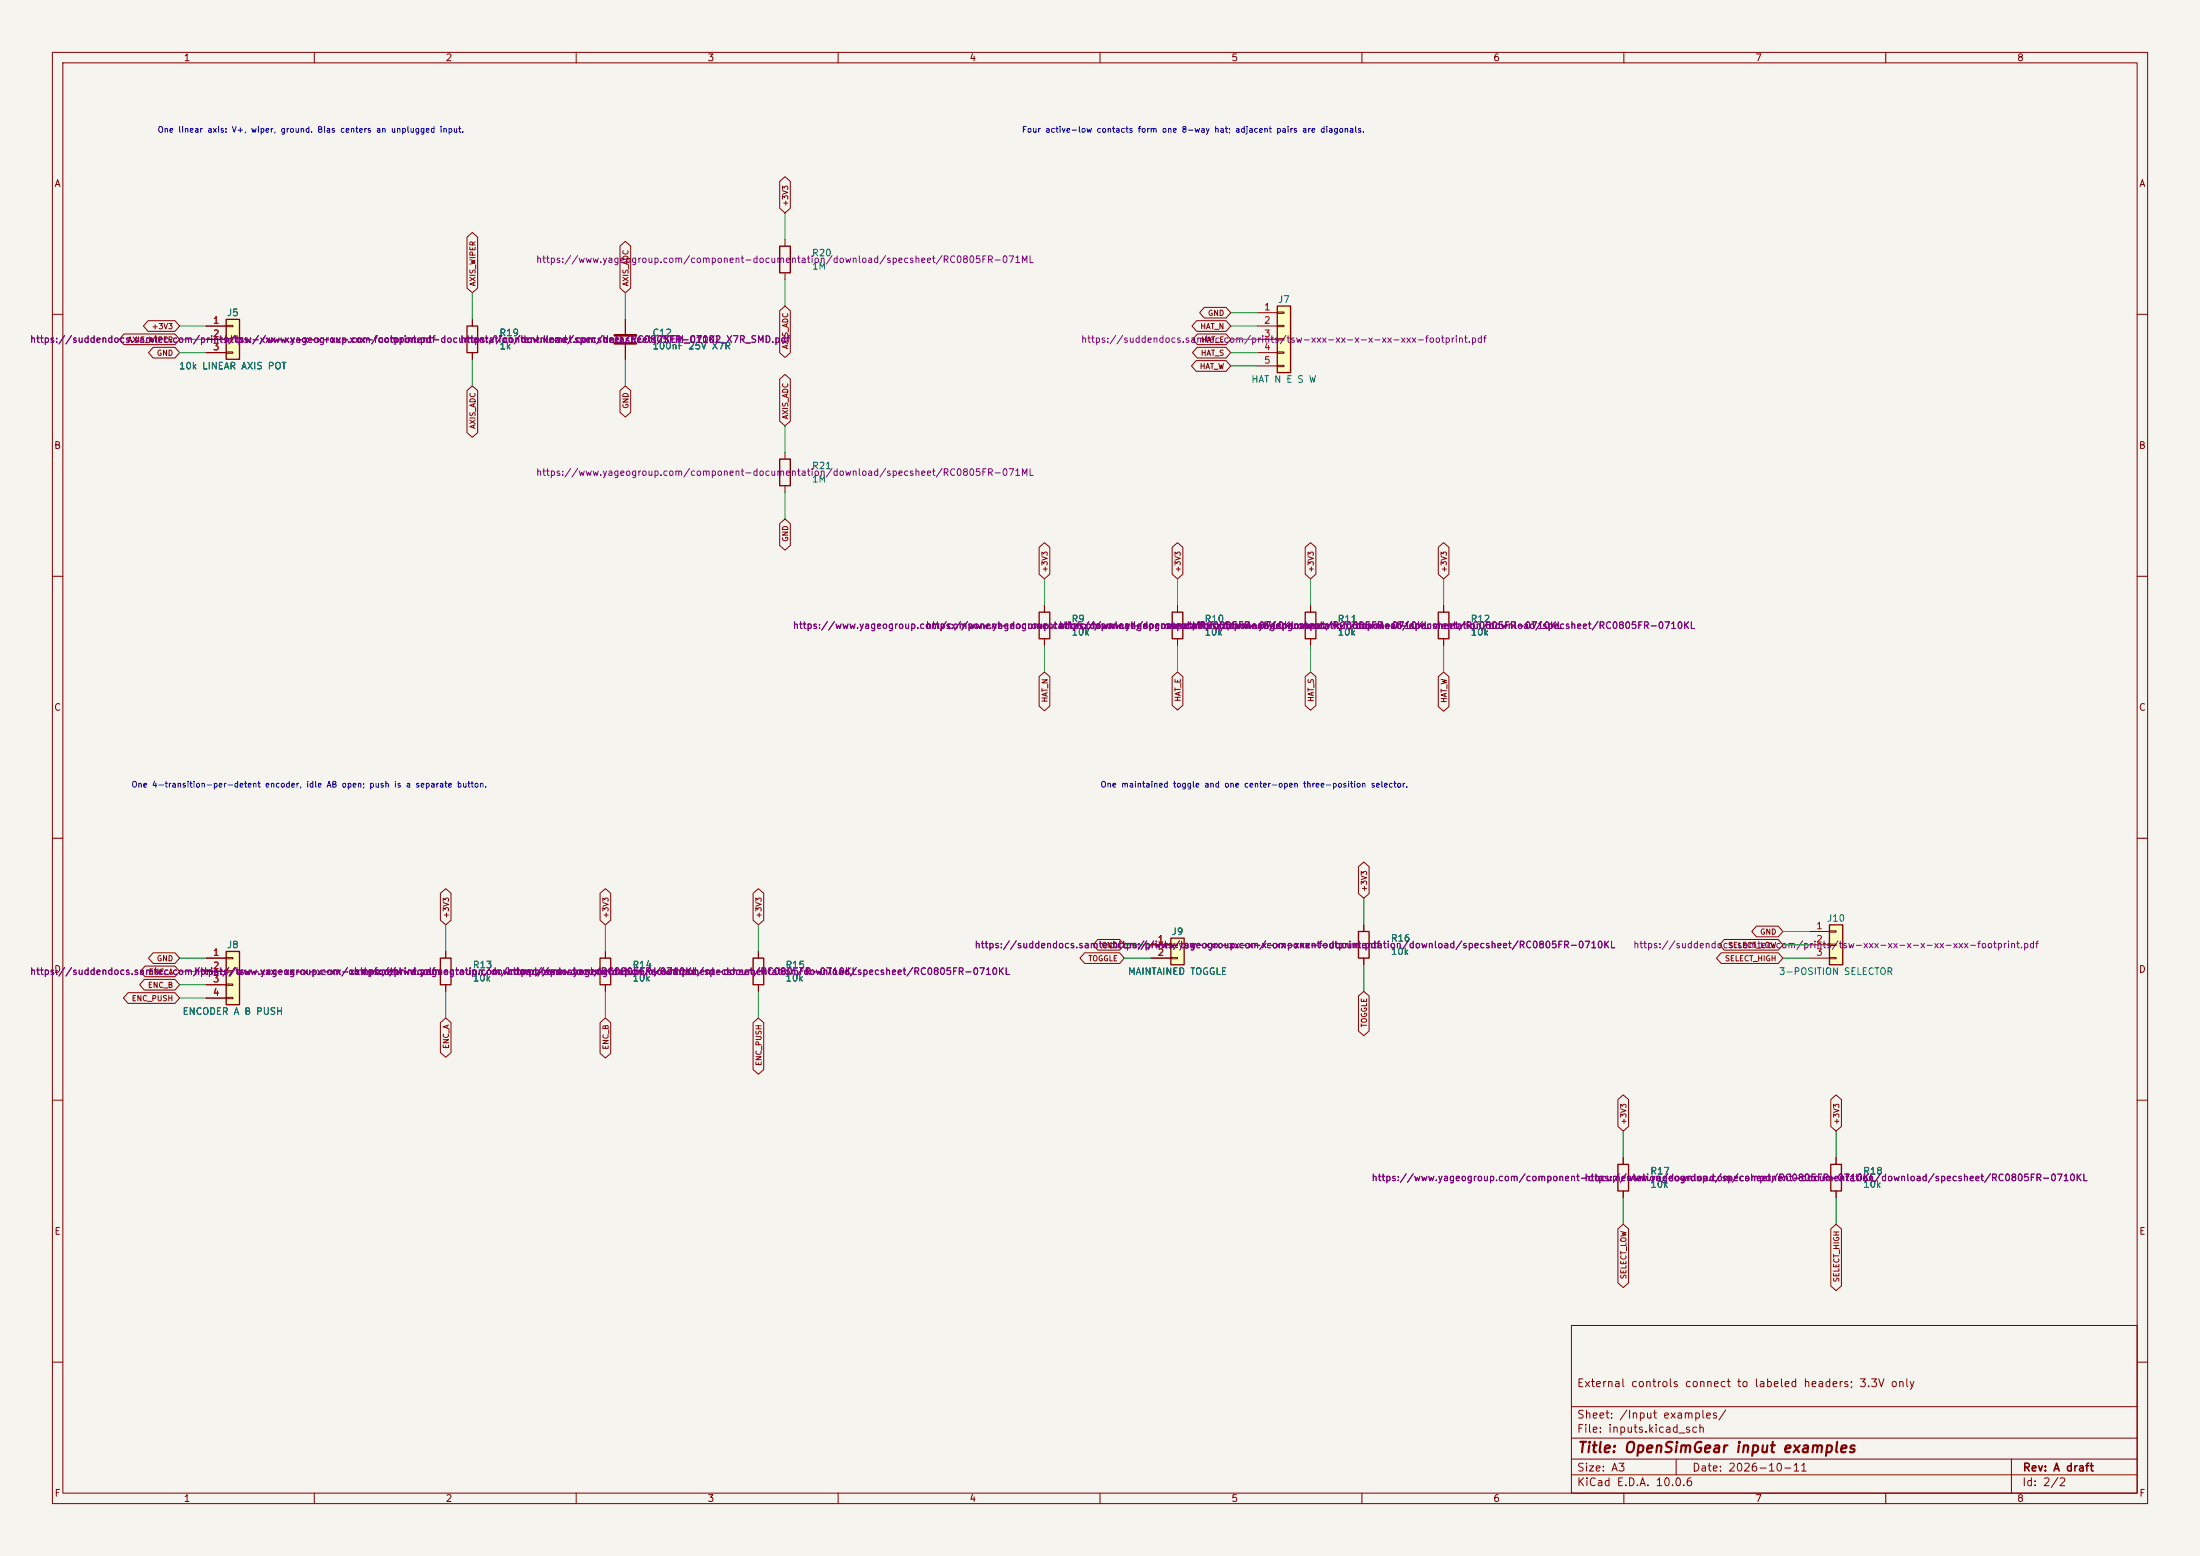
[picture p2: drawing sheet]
<svg xmlns="http://www.w3.org/2000/svg" width="420mm" height="297mm" viewBox="0 0 420 297" stroke-linecap="round" stroke-linejoin="round" font-family="sans-serif">
<path d="M0 0h420v297h-420z" fill="#f5f4ef" stroke="#f5f4ef" stroke-width=".19"/>
<g fill="none" stroke="#840000" stroke-width=".19">
<path d="M10 10h400v277h-400zM12 12h396v273h-396zM60 10v2M110 10v2M160 10v2M210 10v2M260 10v2M310 10v2M360 10v2M10 60h2M119.4 61v2.8M119.4 65.8v2.8"/>
<path d="M408 60h2M10 110h2M408 110h2M10 160h2M408 160h2M10 210h2M408 210h2M350.5 221v1.2M350.5 227.3v1.3M300 253h108v32h-108zM10 260h2M300 278.5h108"/>
<path d="M300 274.5h108M300 268.5h108M320 278.5v3M384 278.5v6.5M408 260h2M60 285v2M110 285v2M160 285v2M210 285v2M260 285v2M300 281.5h108M310 285v2"/>
<path d="M360 285v2"/>
</g>
<path d="M117.3 64h4.1M117.3 65.5h4.1" fill="none" stroke="#840000" stroke-width=".51"/>
<path d="M349.5 222.2h2v5.1h-2z" fill="none" stroke="#840000" stroke-width=".25"/>
<path d="M349.2 176.5h2.6v7.7h-2.6z" fill="#ffffc2"/>
<path d="M259.3 177.8h2.1v5.1h-2.1zM349.2 176.5h2.6v7.7h-2.6z" fill="none" stroke="#840000" stroke-width=".25"/>
<path d="M260.3 176.5v1.3M345.4 177.8h3.8M349.2 177.7h1.3v.2h-1.3zM260.3 182.9v1.3M345.4 180.3h3.8M345.4 182.9h3.8M349.2 180.2h1.3v.3h-1.3zM349.2 182.8h1.3v.2h-1.3z" fill="none" stroke="#840000" stroke-width=".19"/>
<path d="M223.5 179.1h2.6v5.1h-2.6z" fill="#ffffc2"/>
<path d="M223.5 179.1h2.6v5.1h-2.6z" fill="none" stroke="#840000" stroke-width=".25"/>
<path d="M219.7 180.3h3.8M219.7 182.9h3.8M223.5 180.2h1.3v.3h-1.3zM223.5 182.8h1.3v.2h-1.3z" fill="none" stroke="#840000" stroke-width=".19"/>
<path d="M43.2 61h2.5v7.6h-2.5z" fill="#ffffc2"/>
<path d="M43.2 61h2.5v7.6h-2.5zM249.2 116.8h2v5.1h-2zM274.6 116.8h2v5.1h-2zM114.6 182.9h2v5.1h-2zM143.8 182.9h2v5.1h-2z" fill="none" stroke="#840000" stroke-width=".25"/>
<g fill="none" stroke="#840000" stroke-width=".19">
<path d="M39.4 62.2h3.8M39.4 64.8h3.8M39.4 67.3h3.8M43.2 62.1h1.2v.3h-1.2zM43.2 64.6h1.2v.3h-1.2zM43.2 67.2h1.2v.2h-1.2zM250.2 115.6v1.2M275.6 115.6v1.2M250.2 121.9v1.3M275.6 121.9v1.3M115.6 181.6v1.3M115.6 188v1.2"/>
<path d="M144.8 181.6v1.3M144.8 188v1.2"/>
</g>
<path d="M43.2 181.6h2.5v10.2h-2.5z" fill="#ffffc2"/>
<path d="M89.2 62.2h2v5.1h-2zM198.4 116.8h2v5.1h-2zM223.8 116.8h2v5.1h-2zM43.2 181.6h2.5v10.2h-2.5zM84.1 182.9h2v5.1h-2zM308.9 222.2h2v5.1h-2z" fill="none" stroke="#840000" stroke-width=".25"/>
<g fill="none" stroke="#840000" stroke-width=".19">
<path d="M90.2 61v1.2M90.2 67.3v1.3M199.4 115.6v1.2M224.8 115.6v1.2M199.4 121.9v1.3M224.8 121.9v1.3M39.4 182.9h3.8M39.4 185.4h3.8M39.4 188h3.8M39.4 190.5h3.8M43.2 182.8h1.2v.2h-1.2zM43.2 185.3h1.2v.2h-1.2z"/>
<path d="M43.2 187.8h1.2v.3h-1.2zM43.2 190.4h1.2v.2h-1.2zM85.1 181.6v1.3M85.1 188v1.2M309.9 221v1.2M309.9 227.3v1.3"/>
</g>
<path d="M243.8 58.4h2.6v12.7h-2.6z" fill="#ffffc2"/>
<path d="M148.8 47h2.1v5.1h-2.1zM243.8 58.4h2.6v12.7h-2.6zM148.8 87.6h2.1v5.1h-2.1z" fill="none" stroke="#840000" stroke-width=".25"/>
<g fill="none" stroke="#840000" stroke-width=".19">
<path d="M148.8 34.6l1.1-.9 1 .9v5.2l-1 .8-1.1-.8zM89.2 45.3l1-.9 1 .9v9.7l-1 .9-1-.9zM118.4 47l1-.9 1 .9v8l-1 .9-1-.9zM148.8 59.3l1.1-.9 1 .9v8l-1 .9-1.1-.9zM149.9 45.7v1.3M149.9 52.1v1.2M229.9 58.7h4.2l.8 1-.8 1h-4.2l-.9-1zM240 59.7h3.8M243.8 59.6h1.3v.2h-1.3zM23.7 63.8h9.7l.9 1-.9 1h-9.7l-.9-1zM28.3 61.2h5.1l.9 1-.9 1h-5.1l-.9-1zM29.2 66.3h4.2l.9 1-.9 1h-4.2l-.9-1z"/>
<path d="M39.4 62.2h3.8M39.4 64.8h3.8M39.4 67.3h3.8M89.2 74.5l1-.8 1 .8v8.1l-1 .9-1-.9zM90.2 61v1.2M90.2 67.3v1.3M118.4 74.5l1-.8 1 .8v4.2l-1 .9-1-.9zM119.4 61v2.8M119.4 65.8v2.8M148.8 72.4l1.1-.9 1 .9v8l-1 .9-1.1-.9zM228.3 68.8h5.8l.8 1.1-.8 1h-5.8l-.8-1zM228.4 61.2h5.7l.8 1-.8 1h-5.7l-.8-1z"/>
<path d="M228.5 66.3h5.6l.8 1-.8 1h-5.6l-.8-1zM228.6 63.8h5.5l.8 1-.8 1h-5.5l-.9-1zM240 62.2h3.8M240 64.8h3.8M240 67.3h3.8M240 69.9h3.8M243.8 62.1h1.3v.3h-1.3zM243.8 64.6h1.3v.3h-1.3zM243.8 67.2h1.3v.2h-1.3zM243.8 69.7h1.3v.3h-1.3zM148.8 99.9l1.1-.8 1 .8v4.2l-1 .9-1.1-.9zM149.9 86.4v1.2"/>
<path d="M149.9 92.7v1.3M198.4 104.5l1-.9 1 .9v5.1l-1 .9-1-.9zM199.4 115.6v1.2M223.8 104.5l1-.9 1 .9v5.1l-1 .9-1-.9zM224.8 115.6v1.2M249.2 104.5l1-.9 1 .9v5.1l-1 .9-1-.9zM250.2 115.6v1.2M274.6 104.5l1-.9 1 .9v5.1l-1 .9-1-.9zM275.6 115.6v1.2M198.4 129.2l1-.9 1 .9v5.6l-1 .9-1-.9zM199.4 121.9v1.3M223.8 129.2l1-.9 1 .9v5.4l-1 .9-1-.9z"/>
<path d="M224.8 121.9v1.3M249.2 129.2l1-.9 1 .9v5.5l-1 .9-1-.9zM250.2 121.9v1.3M274.6 129.2l1-.9 1 .9v5.7l-1 .9-1-.9zM275.6 121.9v1.3M84.1 170.5l1-.9 1 .9v5.1l-1 .9-1-.9zM114.6 170.5l1-.9 1 .9v5.1l-1 .9-1-.9zM143.8 170.5l1-.9 1 .9v5.1l-1 .9-1-.9zM209.6 179.3h4.1l.9 1-.9 1.1h-4.1l-.9-1.1zM259.3 165.4l1-.9 1.1 .9v5.2l-1.1 .9-1-.9zM260.3 176.5v1.3M329.2 179.3h10.3l.9 1-.9 1.1h-10.3l-.9-1.1z"/>
<path d="M335.3 176.8h4.2l.9 1-.9 1h-4.2l-.9-1zM24.4 189.5h9l.9 1-.9 1h-9l-.8-1zM27.5 186.9h5.9l.9 1.1-.9 1h-5.9l-.8-1zM27.7 184.4h5.7l.9 1-.9 1h-5.7l-.9-1zM29.2 181.9h4.2l.9 1-.9 1h-4.2l-.9-1zM39.4 182.9h3.8M39.4 185.4h3.8M39.4 188h3.8M39.4 190.5h3.8M84.1 195.2l1-.9 1 .9v5.7l-1 .9-1-.9zM85.1 181.6v1.3M85.1 188v1.2"/>
<path d="M114.6 195.2l1-.9 1 .9v5.9l-1 .8-1-.8zM115.6 181.6v1.3M115.6 188v1.2M143.8 195.2l1-.9 1 .9v9l-1 .8-1-.8zM144.8 181.6v1.3M144.8 188v1.2M207.1 181.9h6.6l.9 1-.9 1h-6.6l-.9-1zM219.7 182.9h3.8M219.7 180.3h3.8M259.3 190.1l1-.9 1.1 .9v6.7l-1.1 .9-1-.9zM260.3 182.9v1.3M328.6 181.9h10.9l.9 1-.9 1h-10.9l-.9-1z"/>
<path d="M308.9 209.9l1-.9 1 .9v5.1l-1 .9-1-.9zM349.5 209.9l1-.9 1 .9v5.1l-1 .9-1-.9zM308.9 234.6l1-.9 1 .9v10.3l-1 .9-1-.9zM309.9 221v1.2M309.9 227.3v1.3M349.5 234.6l1-.9 1 .9v10.9l-1 .8-1-.8zM350.5 221v1.2M350.5 227.3v1.3"/>
</g>
<g fill="none" stroke="#009600" stroke-width=".19">
<path d="M90.2 55.9v5.1M119.4 55.9v5.1M149.9 40.6v5.1M149.9 53.3v5.1M234.9 59.7h5.1M34.3 64.8h5.1M34.3 62.2h5.1M34.3 67.3h5.1M90.2 68.6v5.1M119.4 68.6v5.1M234.9 64.8h5.1M234.9 62.2h5.1"/>
<path d="M234.9 69.9h5.1M234.9 67.3h5.1M149.9 81.3v5.1M149.9 94v5.1M199.4 110.5v5.1M224.8 110.5v5.1M250.2 110.5v5.1M275.6 110.5v5.1M199.4 123.2v5.1M224.8 123.2v5.1M250.2 123.2v5.1M275.6 123.2v5.1"/>
<path d="M85.1 176.5v5.1M115.6 176.5v5.1M144.8 176.5v5.1M260.3 171.5v5M340.4 177.8h5M34.3 190.5h5.1M34.3 188h5.1M34.3 182.9h5.1M34.3 185.4h5.1M85.1 189.2v5.1M115.6 189.2v5.1M144.8 189.2v5.1"/>
<path d="M214.6 182.9h5.1M214.6 180.3h5.1M260.3 184.2v5M340.4 182.9h5M340.4 180.3h5M309.9 215.9v5.1M350.5 215.9v5.1M309.9 228.6v5.1M350.5 228.6v5.1"/>
</g>
<text font-size="2" fill="#840000" x="301" y="277.8">Title: OpenSimGear input examples</text>
<g font-size="1.5" fill="#840000">
<text x="300.9" y="265.1">External controls connect to labeled headers; 3.3V only</text>
<text x="300.9" y="273.8">File: inputs.kicad_sch</text>
<text x="300.9" y="271.1">Sheet: /Input examples/</text>
<text x="300.9" y="281.2">Size: A3</text>
<text x="322.9" y="281.2">Date: 2026-10-11</text>
<text x="386" y="281.2">Rev: A draft</text>
<text x="300.9" y="284">KiCad E.D.A. 10.0.6</text>
<text x="385.9" y="284">Id: 2/2</text>
</g>
<g font-size="1.3" fill="#840000">
<text x="35" y="12">1</text>
<text x="85" y="12">2</text>
<text x="135" y="12">3</text>
<text x="185" y="12">4</text>
<text x="235" y="12">5</text>
<text x="285" y="12">6</text>
<text x="335" y="12">7</text>
<text x="385" y="12">8</text>
<text x="10.3" y="36">A</text>
<text x="408.3" y="36">A</text>
<text x="10.2" y="86">B</text>
<text x="408.2" y="86">B</text>
<text x="10.2" y="136">C</text>
<text x="408.2" y="136">C</text>
<text x="10.2" y="186">D</text>
<text x="408.2" y="186">D</text>
<text x="10.3" y="236">E</text>
<text x="408.3" y="236">E</text>
<text x="10.3" y="286">F</text>
<text x="35" y="287">1</text>
<text x="85" y="287">2</text>
<text x="135" y="287">3</text>
<text x="185" y="287">4</text>
<text x="235" y="287">5</text>
<text x="285" y="287">6</text>
<text x="335" y="287">7</text>
<text x="385" y="287">8</text>
<text x="408.3" y="286">F</text>
</g>
<g font-size="1.3" fill="#840084">
<text x="102.2" y="50.5">https://www.yageogroup.com/component-documentation/download/specsheet/RC0805FR-071ML</text>
<text x="5.6" y="65.7">https://suddendocs.samtec.com/prints/tsw-xxx-xx-x-x-xx-xxx-footprint.pdf</text>
<text x="42.6" y="65.7">https://www.yageogroup.com/component-documentation/download/specsheet/RC0805FR-071KL</text>
<text x="87.8" y="65.7">https://content.kemet.com/datasheets/KEM_C1002_X7R_SMD.pdf</text>
<text x="206.3" y="65.7">https://suddendocs.samtec.com/prints/tsw-xxx-xx-x-x-xx-xxx-footprint.pdf</text>
<text x="102.2" y="91.1">https://www.yageogroup.com/component-documentation/download/specsheet/RC0805FR-071ML</text>
<text x="151.2" y="120.3">https://www.yageogroup.com/component-documentation/download/specsheet/RC0805FR-0710KL</text>
<text x="176.6" y="120.3">https://www.yageogroup.com/component-documentation/download/specsheet/RC0805FR-0710KL</text>
<text x="202" y="120.3">https://www.yageogroup.com/component-documentation/download/specsheet/RC0805FR-0710KL</text>
<text x="227.4" y="120.3">https://www.yageogroup.com/component-documentation/download/specsheet/RC0805FR-0710KL</text>
<text x="186" y="181.3">https://suddendocs.samtec.com/prints/tsw-xxx-xx-x-x-xx-xxx-footprint.pdf</text>
<text x="212.2" y="181.3">https://www.yageogroup.com/component-documentation/download/specsheet/RC0805FR-0710KL</text>
<text x="311.7" y="181.3">https://suddendocs.samtec.com/prints/tsw-xxx-xx-x-x-xx-xxx-footprint.pdf</text>
<text x="5.6" y="186.4">https://suddendocs.samtec.com/prints/tsw-xxx-xx-x-x-xx-xxx-footprint.pdf</text>
<text x="36.9" y="186.4">https://www.yageogroup.com/component-documentation/download/specsheet/RC0805FR-0710KL</text>
<text x="67.4" y="186.4">https://www.yageogroup.com/component-documentation/download/specsheet/RC0805FR-0710KL</text>
<text x="96.6" y="186.4">https://www.yageogroup.com/component-documentation/download/specsheet/RC0805FR-0710KL</text>
<text x="261.7" y="225.8">https://www.yageogroup.com/component-documentation/download/specsheet/RC0805FR-0710KL</text>
<text x="302.4" y="225.8">https://www.yageogroup.com/component-documentation/download/specsheet/RC0805FR-0710KL</text>
</g>
<g font-size="1.3" fill="#006464">
<text x="154.9" y="49.2">R20</text>
<text x="154.9" y="51.8">1M</text>
<text x="243.9" y="58.1">J7</text>
<text x="43.2" y="60.7">J5</text>
<text x="95.2" y="64.5">R19</text>
<text x="124.4" y="64.5">C12</text>
<text x="34.1" y="70.8">10k LINEAR AXIS POT</text>
<text x="95.2" y="67">1k</text>
<text x="124.4" y="67">100nF 25V X7R</text>
<text x="238.8" y="73.4">HAT N E S W</text>
<text x="154.9" y="89.9">R21</text>
<text x="154.9" y="92.4">1M</text>
<text x="204.5" y="119.1">R9</text>
<text x="229.9" y="119.1">R10</text>
<text x="255.3" y="119.1">R11</text>
<text x="280.7" y="119.1">R12</text>
<text x="204.5" y="121.6">10k</text>
<text x="229.9" y="121.6">10k</text>
<text x="255.3" y="121.6">10k</text>
<text x="280.7" y="121.6">10k</text>
<text x="223.6" y="178.8">J9</text>
<text x="348.7" y="176.2">J10</text>
<text x="43.2" y="181.3">J8</text>
<text x="90.2" y="185.1">R13</text>
<text x="120.6" y="185.1">R14</text>
<text x="149.8" y="185.1">R15</text>
<text x="265.4" y="180">R16</text>
<text x="265.4" y="182.6">10k</text>
<text x="90.2" y="187.7">10k</text>
<text x="120.6" y="187.7">10k</text>
<text x="149.8" y="187.7">10k</text>
<text x="215.2" y="186.4">MAINTAINED TOGGLE</text>
<text x="339.5" y="186.4">3-POSITION SELECTOR</text>
<text x="34.7" y="194">ENCODER A B PUSH</text>
<text x="314.9" y="224.5">R17</text>
<text x="314.9" y="227">10k</text>
<text x="355.6" y="224.5">R18</text>
<text x="355.6" y="227">10k</text>
</g>
<g font-size="1.3" fill="#a90000">
<text x="241.2" y="59.6">1</text>
<text x="40.5" y="62.1">1</text>
<text x="40.5" y="64.6">2</text>
<text x="241.2" y="62.1">2</text>
<text x="241.2" y="64.6">3</text>
<text x="40.5" y="67.2">3</text>
<text x="241.2" y="67.2">4</text>
<text x="241.2" y="69.7">5</text>
<text x="346.6" y="177.7">1</text>
<text x="40.5" y="182.7">1</text>
<text x="40.5" y="185.3">2</text>
<text x="220.9" y="180.2">1</text>
<text x="220.9" y="182.7">2</text>
<text x="346.6" y="180.2">2</text>
<text x="346.6" y="182.7">3</text>
<text x="40.5" y="187.8">3</text>
<text x="40.5" y="190.4">4</text>
</g>
<g font-size="1.1" fill="#0000c2">
<text x="30" y="25.6">One linear axis: V+, wiper, ground. Bias centers an unplugged input.</text>
<text x="195" y="25.6">Four active-low contacts form one 8-way hat; adjacent pairs are diagonals.</text>
<text x="25" y="150.6">One 4-transition-per-detent encoder, idle AB open; push is a separate button.</text>
<text x="210" y="150.6">One maintained toggle and one center-open three-position selector.</text>
</g>
<g font-size="1" fill="#840000">
<text x="150.7" y="39.5" transform="rotate(-90 150.7 39.5)">+3V3</text>
<text x="91" y="54.7" transform="rotate(-90 91 54.7)">AXIS_WIPER</text>
<text x="120.2" y="54.7" transform="rotate(-90 120.2 54.7)">AXIS_ADC</text>
<text x="24.3" y="65.6">AXIS_WIPER</text>
<text x="28.9" y="63.1">+3V3</text>
<text x="229.1" y="63.1">HAT_N</text>
<text x="229.2" y="65.6">HAT_E</text>
<text x="230.5" y="60.5">GND</text>
<text x="29.8" y="68.2">GND</text>
<text x="150.7" y="66.7" transform="rotate(-90 150.7 66.7)">AXIS_ADC</text>
<text x="229" y="70.7">HAT_W</text>
<text x="229.2" y="68.2">HAT_S</text>
<text x="91" y="82" transform="rotate(-90 91 82)">AXIS_ADC</text>
<text x="120.2" y="78.1" transform="rotate(-90 120.2 78.1)">GND</text>
<text x="150.7" y="80.1" transform="rotate(-90 150.7 80.1)">AXIS_ADC</text>
<text x="150.7" y="103.5" transform="rotate(-90 150.7 103.5)">GND</text>
<text x="200.2" y="109.3" transform="rotate(-90 200.2 109.3)">+3V3</text>
<text x="225.6" y="109.3" transform="rotate(-90 225.6 109.3)">+3V3</text>
<text x="251" y="109.3" transform="rotate(-90 251 109.3)">+3V3</text>
<text x="276.4" y="109.3" transform="rotate(-90 276.4 109.3)">+3V3</text>
<text x="200.2" y="134.2" transform="rotate(-90 200.2 134.2)">HAT_N</text>
<text x="225.6" y="134" transform="rotate(-90 225.6 134)">HAT_E</text>
<text x="251" y="134.1" transform="rotate(-90 251 134.1)">HAT_S</text>
<text x="276.4" y="134.3" transform="rotate(-90 276.4 134.3)">HAT_W</text>
<text x="261.2" y="170.3" transform="rotate(-90 261.2 170.3)">+3V3</text>
<text x="85.9" y="175.4" transform="rotate(-90 85.9 175.4)">+3V3</text>
<text x="116.4" y="175.4" transform="rotate(-90 116.4 175.4)">+3V3</text>
<text x="145.6" y="175.4" transform="rotate(-90 145.6 175.4)">+3V3</text>
<text x="335.9" y="178.6">GND</text>
<text x="29.8" y="183.7">GND</text>
<text x="207.7" y="183.7">TOGGLE</text>
<text x="210.2" y="181.2">GND</text>
<text x="329.2" y="183.7">SELECT_HIGH</text>
<text x="329.8" y="181.2">SELECT_LOW</text>
<text x="25.1" y="191.3">ENC_PUSH</text>
<text x="28.2" y="188.8">ENC_B</text>
<text x="28.3" y="186.3">ENC_A</text>
<text x="261.2" y="196.2" transform="rotate(-90 261.2 196.2)">TOGGLE</text>
<text x="85.9" y="200.3" transform="rotate(-90 85.9 200.3)">ENC_A</text>
<text x="116.4" y="200.4" transform="rotate(-90 116.4 200.4)">ENC_B</text>
<text x="145.6" y="203.5" transform="rotate(-90 145.6 203.5)">ENC_PUSH</text>
<text x="310.7" y="214.8" transform="rotate(-90 310.7 214.8)">+3V3</text>
<text x="351.4" y="214.8" transform="rotate(-90 351.4 214.8)">+3V3</text>
<text x="310.7" y="244.3" transform="rotate(-90 310.7 244.3)">SELECT_LOW</text>
<text x="351.4" y="244.8" transform="rotate(-90 351.4 244.8)">SELECT_HIGH</text>
</g>
</svg>
